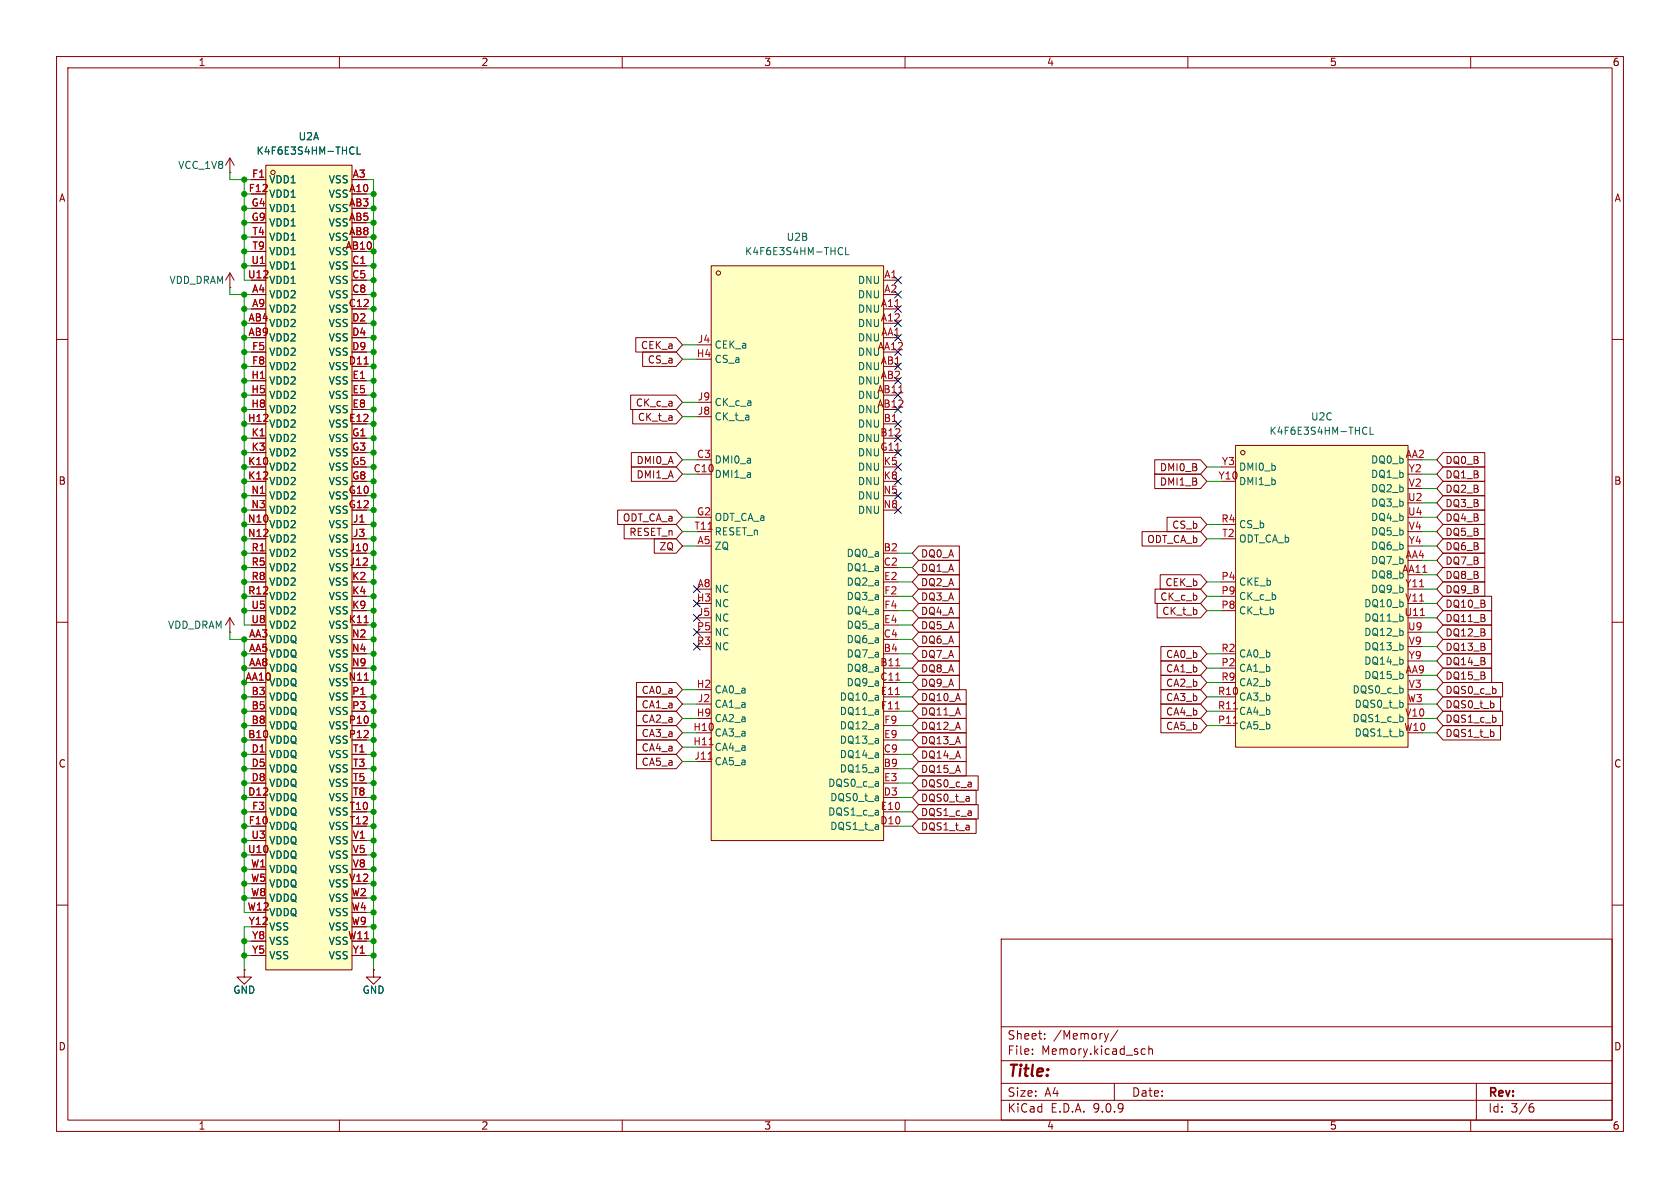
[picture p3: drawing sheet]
<svg xmlns="http://www.w3.org/2000/svg" width="297mm" height="210mm" viewBox="0 0 297 210" stroke-linecap="round" stroke-linejoin="round" font-family="sans-serif">
<g fill="none" stroke="#840000" stroke-width=".18">
<path d="M10 10h277v190h-277zM12 12h273v186h-273zM60 10v2M110 10v2M160 10v2M210 10v2M260 10v2M10 60h2M285 60h2M10 110h2M285 110h2M10 160h2"/>
<path d="M177 166h108v32h-108zM285 160h2M60 198v2M110 198v2M160 198v2M177 194.5h108M177 191.5h108M177 187.5h108M177 181.5h108M182.5 186.3v.1M182.5 185.5v.1M184.7 183.6v.1"/>
<path d="M184.7 182.8v.1M196 182.7l-.4 1M197 191.5v3M197.6 182.1l-1.3 2M202 185.4l.5 .1M202.5 186.3l-.5 .1M203.1 185.5l.2-.1 .4 .1v.9M203.1 184.9v1.5M210 198v2M260 198v2M261 191.5v6.5M270.6 195.7h.4l.2 .3-.1 .5-.5 .1"/>
<path d="M271 195.1l-.4 .1"/>
</g>
<path d="M47 29.2h15.2v142.3h-15.2z" fill="#ffffc2"/>
<g fill="none" stroke="#840000" stroke-width=".18">
<path d="M44.4 31.8h2.6M47 29.2h15.2v142.3h-15.2zM40.6 50.8h.1M40.6 48.3l-.7 1.2M40.6 48.3l.8 1.2M40.6 48.3v2.5M44.4 47h2.6M62.2 47h2.6M44.4 67.3h2.6M44.4 77.5h2.6M62.2 67.3h2.6M44.4 87.6h2.6"/>
<path d="M44.4 97.8h2.6M62.2 92.7h2.6M62.2 95.3h2.6M44.4 133.4h2.6M62.2 133.4h2.6M62.2 123.2h2.6M62.2 148.6h2.6M62.2 168.9h2.6"/>
<circle cx="48.3" cy="30.5" r=".38"/>
</g>
<path d="M64.4 64.4h.7M64.4 110.1h.7M64.4 120.2h.7" fill="none" stroke="#a90000" stroke-width=".18"/>
<path d="M62.4 26l.2 .1M62.6 27.1l-.2 .1M63.1 26v1.2h.6" fill="none" stroke="#006464" stroke-width=".18"/>
<path d="M125.7 47h30.5v101.6h-30.5z" fill="#ffffc2"/>
<g fill="none" stroke="#840000" stroke-width=".18">
<path d="M125.7 47h30.5v101.6h-30.5zM156.2 49.5h2.5M123.2 61h2.5M123.2 71.1h2.5M123.2 73.7h2.5M156.2 74.9h2.5M40.6 111.8h.1M40.6 109.2l-.7 1.3M40.6 109.2l.8 1.3M40.6 109.2v2.6M123.2 109.2h2.5M123.2 124.5h2.5"/>
<path d="M66 171.5v1.2h1.3l-1.3 1.3-1.2-1.3h1.2M66 171.5h.1"/>
<circle cx="127" cy="48.3" r=".38"/>
</g>
<path d="M158.9 69.4h.7M158.4 117.7h.7M125.2 134.2h.7M125.4 131.7h.7M158.3 125.3h.7M158.3 122.8h.7M158.4 120.2h.7" fill="none" stroke="#a90000" stroke-width=".18"/>
<path d="M148.7 43.8l.3 .1M149 44.9l-.3 .1M149.5 43.8v1.2h.6" fill="none" stroke="#006464" stroke-width=".18"/>
<path d="M218.4 78.7h30.5v53.4h-30.5z" fill="#ffffc2"/>
<g fill="none" stroke="#840000" stroke-width=".18">
<path d="M40.6 30.5h.1M40.6 27.9l.8 1.3M40.6 27.9l-.7 1.3M40.6 27.9v2.6M44.4 31.8h2.6M44.4 47h2.6M62.2 47h2.6M112.4 59.7h7.1l1.1 1.3-1.1 1.2h-7.1zM44.4 67.3h2.6M44.4 77.5h2.6M62.2 67.3h2.6M111.5 69.8h8l1.1 1.3-1.1 1.3h-8z"/>
<path d="M111.9 72.4h7.6l1.1 1.3-1.1 1.2h-7.6zM113.6 62.2h5.9l1.1 1.3-1.1 1.3h-5.9zM218.4 78.7h30.5v53.4h-30.5zM44.4 87.6h2.6M44.4 97.8h2.6M62.2 92.7h2.6M62.2 95.3h2.6M109.2 90.2h10.3l1.1 1.2-1.1 1.3h-10.3zM110.3 92.7h9.2l1.1 1.3-1.1 1.3h-9.2zM111.6 80h7.9l1.1 1.3-1.1 1.3h-7.9zM111.6 82.5h7.9l1.1 1.3-1.1 1.3h-7.9zM115.7 95.2h3.8l1.1 1.3-1.1 1.3h-3.8z"/>
<path d="M162.4 99.1h7.2v2.5h-7.2l-1.1-1.3zM162.4 96.5h7.2v2.6h-7.2l-1.1-1.3zM201.9 94h10.3l1.2 1.3-1.2 1.2h-10.3zM204.1 83.8h8.1l1.2 1.3-1.2 1.3h-8.1zM204.1 81.3h8.1l1.2 1.3-1.2 1.2h-8.1zM206.3 91.4h5.9l1.2 1.3-1.2 1.3h-5.9zM255.1 82.5h7.4v2.6h-7.4l-1.1-1.3zM255.1 92.7h7.4v2.6h-7.4l-1.1-1.3zM255.1 95.2h7.4v2.6h-7.4l-1.1-1.3zM255.1 87.6h7.4v2.6h-7.4l-1.1-1.3zM255.1 90.2h7.4v2.5h-7.4l-1.1-1.3zM255.1 85.1h7.4v2.5h-7.4l-1.1-1.2z"/>
<path d="M255.1 80h7.4v2.6h-7.4l-1.1-1.3zM255.1 97.8h7.4v2.5h-7.4l-1.1-1.2zM162.4 106.7h7.2v2.5h-7.2l-1.1-1.2zM162.4 109.2h7.2v2.6h-7.2l-1.1-1.3zM162.4 101.6h7.2v2.5h-7.2l-1.1-1.2zM162.4 104.1h7.2v2.6h-7.2l-1.1-1.3zM162.4 116.8h7.2v2.6h-7.2l-1.1-1.3zM162.4 111.8h7.2v2.5h-7.2l-1.1-1.3zM162.4 114.3h7.2v2.5h-7.2l-1.1-1.2zM162.4 119.4h7.2v2.5h-7.2l-1.1-1.2zM204.2 104.1h8l1.2 1.3-1.2 1.3h-8zM204.6 106.7h7.6l1.2 1.3-1.2 1.2h-7.6z"/>
<path d="M205.1 101.6h7.1l1.2 1.3-1.2 1.2h-7.1zM205.2 114.3h7l1.2 1.3-1.2 1.2h-7zM205.2 116.8h7l1.2 1.3-1.2 1.3h-7zM205.2 119.4h7l1.2 1.3-1.2 1.2h-7zM255.1 115.6h8.6v2.5h-8.6l-1.1-1.3zM255.1 113h8.6v2.6h-8.6l-1.1-1.3zM255.1 110.5h8.6v2.5h-8.6l-1.1-1.2zM255.1 100.3h7.4v2.6h-7.4l-1.1-1.3zM255.1 102.9h7.4v2.5h-7.4l-1.1-1.3zM255.1 107.9h8.6v2.6h-8.6l-1.1-1.3zM255.1 118.1h8.6v2.6h-8.6l-1.1-1.3zM255.1 105.4h8.6v2.6h-8.6l-1.1-1.3z"/>
<path d="M44.4 133.4h2.6M62.2 133.4h2.6M62.2 123.2h2.6M112.5 128.3h7l1.1 1.2-1.1 1.3h-7zM112.5 133.3h7l1.1 1.3-1.1 1.3h-7zM112.5 130.8h7l1.1 1.3-1.1 1.3h-7zM112.5 120.6h7l1.1 1.3-1.1 1.3h-7zM112.5 123.2h7l1.1 1.3-1.1 1.2h-7zM112.5 125.7h7l1.1 1.3-1.1 1.3h-7zM162.4 137.2h10.5v2.5h-10.5l-1.1-1.3zM162.4 139.7h10.2v2.5h-10.2l-1.1-1.2zM162.4 132.1h8.4v2.5h-8.4l-1.1-1.2z"/>
<path d="M162.4 124.5h8.4v2.5h-8.4l-1.1-1.3zM162.4 129.5h8.4v2.6h-8.4l-1.1-1.3zM162.4 127h8.4v2.5h-8.4l-1.1-1.2zM162.4 134.6h8.4v2.6h-8.4l-1.1-1.3zM162.4 121.9h8.4v2.6h-8.4l-1.1-1.3zM205.2 124.5h7l1.2 1.2-1.2 1.3h-7zM205.2 121.9h7l1.2 1.3-1.2 1.3h-7zM205.2 127h7l1.2 1.3-1.2 1.2h-7zM255.1 120.6h10.5v2.6h-10.5l-1.1-1.3zM255.1 125.7h10.5v2.6h-10.5l-1.1-1.3zM255.1 128.3h10.2v2.5h-10.2l-1.1-1.3zM255.1 123.2h10.2v2.5h-10.2l-1.1-1.2z"/>
<path d="M62.2 148.6h2.6M162.4 142.2h10.5v2.6h-10.5l-1.1-1.3zM162.4 144.8h10.2v2.5h-10.2l-1.1-1.2zM43.2 171.5v1.2h1.2l-1.2 1.3-1.3-1.3h1.3M43.2 171.5h.1M62.2 168.9h2.6M66 171.5h.1"/>
<circle cx="219.7" cy="80" r=".38"/>
</g>
<path d="M64.4 64.4h.7M64.4 110.1h.7M251.1 108.8h.7M64.4 120.2h.7M218 125.3h.8M218 127.9h.8" fill="none" stroke="#a90000" stroke-width=".18"/>
<path d="M62.4 26l.2 .1M62.6 27.1l-.2 .1M63.1 26v1.2h.6M241.4 75.5l.3 .1M241.7 76.7l-.3 .1M242.2 75.5v1.3h.6" fill="none" stroke="#006464" stroke-width=".18"/>
<g fill="none" stroke="#009600" stroke-width=".18">
<path d="M40.6 30.5v1.3h3.8M43.2 31.8v17.7h1.2M43.2 34.3h1.2M43.2 36.8h1.2M43.2 39.4h1.2M64.8 31.8h1.2v139.7M64.8 34.3h1.2M64.8 36.8h1.2M64.8 39.4h1.2M40.6 50.8v1.3h3.8M43.2 59.7h1.2M43.2 52.1v58.4h1.2"/>
<path d="M43.2 41.9h1.2M43.2 47h1.2M43.2 44.5h1.2M43.2 54.6h1.2M43.2 57.2h1.2M64.8 59.7h1.2M64.8 52.1h1.2M64.8 49.5h1.2M64.8 41.9h1.2M64.8 47h1.2M64.8 44.5h1.2M64.8 54.6h1.2"/>
<path d="M64.8 57.2h1.2M43.2 72.4h1.2M43.2 74.9h1.2M43.2 77.5h1.2M43.2 69.9h1.2M43.2 62.2h1.2M43.2 64.8h1.2M43.2 67.3h1.2M64.8 72.4h1.2M64.8 74.9h1.2M64.8 77.5h1.2M64.8 69.9h1.2"/>
<path d="M64.8 62.2h1.2M64.8 64.8h1.2M64.8 67.3h1.2M120.6 73.7h2.6M120.6 63.5h2.6M120.6 61h2.6M120.6 71.1h2.6M43.2 92.7h1.2M43.2 90.2h1.2M43.2 87.6h1.2M43.2 85.1h1.2M43.2 97.8h1.2"/>
<path d="M43.2 95.3h1.2M43.2 82.6h1.2M43.2 80h1.2M64.8 92.7h1.2M64.8 90.2h1.2M64.8 87.6h1.2M64.8 85.1h1.2M64.8 97.8h1.2M64.8 95.3h1.2M64.8 82.6h1.2M64.8 80h1.2M120.6 94h2.6"/>
<path d="M120.6 91.4h2.6M120.6 96.5h2.6M120.6 83.8h2.6M120.6 81.3h2.6M158.7 97.8h2.6M213.4 92.7h2.5M213.4 85.1h2.5M213.4 95.3h2.5M213.4 82.6h2.5M251.5 94h2.5M251.5 91.4h2.5M251.5 86.4h2.5"/>
<path d="M251.5 99.1h2.5M251.5 96.5h2.5M251.5 88.9h2.5M251.5 83.8h2.5M251.5 81.3h2.5M40.6 111.8v1.2h3.8M43.2 115.6h1.2M43.2 113v48.3M43.2 100.3h1.2M43.2 105.4h1.2M43.2 102.9h1.2M43.2 108h1.2"/>
<path d="M43.2 118.1h1.2M64.8 115.6h1.2M64.8 100.3h1.2M64.8 105.4h1.2M64.8 102.9h1.2M64.8 110.5h1.2M64.8 108h1.2M64.8 118.1h1.2M64.8 113h1.2M158.7 115.6h2.6M158.7 100.3h2.6M158.7 105.4h2.6"/>
<path d="M158.7 102.9h2.6M158.7 110.5h2.6M158.7 108h2.6M158.7 118.1h2.6M158.7 113h2.6M213.4 115.6h2.5M213.4 105.4h2.5M213.4 102.9h2.5M213.4 108h2.5M213.4 118.1h2.5M251.5 101.6h2.5M251.5 116.8h2.5"/>
<path d="M251.5 114.3h2.5M251.5 104.1h2.5M251.5 119.4h2.5M251.5 106.7h2.5M251.5 111.8h2.5M251.5 109.2h2.5M43.2 135.9h1.2M43.2 133.4h1.2M43.2 123.2h1.2M43.2 138.4h1.2M43.2 125.7h1.2M43.2 128.3h1.2"/>
<path d="M43.2 130.8h1.2M64.8 135.9h1.2M64.8 133.4h1.2M64.8 123.2h1.2M64.8 138.4h1.2M64.8 125.7h1.2M64.8 128.3h1.2M64.8 120.7h1.2M64.8 130.8h1.2M120.6 132.1h2.6M120.6 129.5h2.6M120.6 134.6h2.6"/>
<path d="M120.6 124.5h2.6M120.6 127h2.6M120.6 121.9h2.6M158.7 135.9h2.6M158.7 133.4h2.6M158.7 123.2h2.6M158.7 138.4h2.6M158.7 125.7h2.6M158.7 128.3h2.6M158.7 120.7h2.6M158.7 130.8h2.6M213.4 123.2h2.5"/>
<path d="M213.4 125.7h2.5M213.4 128.3h2.5M213.4 120.7h2.5M251.5 129.5h2.5M251.5 124.5h2.5M251.5 127h2.5M251.5 121.9h2.5M43.2 141h1.2M43.2 146.1h1.2M43.2 143.5h1.2M43.2 151.1h1.2M43.2 153.7h1.2"/>
<path d="M43.2 156.2h1.2M43.2 158.8h1.2M43.2 148.6h1.2M64.8 141h1.2M64.8 146.1h1.2M64.8 143.5h1.2M64.8 151.1h1.2M64.8 153.7h1.2M64.8 156.2h1.2M64.8 158.8h1.2M64.8 148.6h1.2M158.7 141h2.6"/>
<path d="M158.7 146.1h2.6M158.7 143.5h2.6M43.2 166.4h1.2M43.2 168.9h1.2M44.4 163.8h-1.2v7.7M64.8 166.4h1.2M64.8 163.8h1.2M64.8 168.9h1.2M64.8 161.3h1.2"/>
</g>
<g fill="none" stroke="#000084" stroke-width=".18">
<path d="M158.1 51.5l1.3 1.2M158.1 54l1.3 1.2M158.1 56.5l1.3 1.3M158.1 59.1l1.3 1.2M158.1 48.9l1.3 1.2M159.4 51.5l-1.3 1.2M159.4 54l-1.3 1.2M159.4 56.5l-1.3 1.3M159.4 59.1l-1.3 1.2M159.4 48.9l-1.3 1.2M158.1 61.6l1.3 1.2M158.1 69.2l1.3 1.3"/>
<path d="M158.1 64.2l1.3 1.2M158.1 66.7l1.3 1.2M158.1 71.8l1.3 1.2M158.1 74.3l1.3 1.2M158.1 76.9l1.3 1.2M158.1 79.4l1.3 1.2M159.4 61.6l-1.3 1.2M159.4 69.2l-1.3 1.3M159.4 64.2l-1.3 1.2M159.4 66.7l-1.3 1.2M159.4 71.8l-1.3 1.2M159.4 74.3l-1.3 1.2"/>
<path d="M159.4 76.9l-1.3 1.2M159.4 79.4l-1.3 1.2M158.1 89.6l1.3 1.2M158.1 81.9l1.3 1.3M158.1 87l1.3 1.2M158.1 84.5l1.3 1.2M159.4 89.6l-1.3 1.2M159.4 81.9l-1.3 1.3M159.4 87l-1.3 1.2M159.4 84.5l-1.3 1.2M122.6 111.2l1.2 1.2M122.6 108.6l1.2 1.2"/>
<path d="M122.6 106.1l1.2 1.2M122.6 113.7l1.2 1.2M122.6 103.5l1.2 1.2M123.8 111.2l-1.2 1.2M123.8 108.6l-1.2 1.2M123.8 106.1l-1.2 1.2M123.8 113.7l-1.2 1.2M123.8 103.5l-1.2 1.2"/>
</g>
<g fill="#009600" stroke="#009600" stroke-width=".18">
<circle cx="43.2" cy="102.9" r=".46"/>
<circle cx="43.2" cy="100.3" r=".46"/>
<circle cx="43.2" cy="108" r=".46"/>
<circle cx="43.2" cy="105.4" r=".46"/>
<circle cx="43.2" cy="90.2" r=".46"/>
<circle cx="43.2" cy="87.6" r=".46"/>
<circle cx="43.2" cy="95.3" r=".46"/>
<circle cx="43.2" cy="92.7" r=".46"/>
<circle cx="43.2" cy="97.8" r=".46"/>
<circle cx="66" cy="166.4" r=".46"/>
<circle cx="66" cy="163.8" r=".46"/>
<circle cx="66" cy="151.1" r=".46"/>
<circle cx="66" cy="156.2" r=".46"/>
<circle cx="66" cy="153.7" r=".46"/>
<circle cx="66" cy="148.6" r=".46"/>
<circle cx="66" cy="146.1" r=".46"/>
<circle cx="66" cy="161.3" r=".46"/>
<circle cx="66" cy="158.8" r=".46"/>
<circle cx="66" cy="143.5" r=".46"/>
<circle cx="66" cy="168.9" r=".46"/>
<circle cx="43.2" cy="44.5" r=".46"/>
<circle cx="43.2" cy="47" r=".46"/>
<circle cx="43.2" cy="31.8" r=".46"/>
<circle cx="43.2" cy="39.4" r=".46"/>
<circle cx="43.2" cy="41.9" r=".46"/>
<circle cx="66" cy="36.8" r=".46"/>
<circle cx="66" cy="39.4" r=".46"/>
<circle cx="43.2" cy="36.8" r=".46"/>
<circle cx="43.2" cy="34.3" r=".46"/>
<circle cx="66" cy="34.3" r=".46"/>
<circle cx="43.2" cy="52.1" r=".46"/>
<circle cx="43.2" cy="72.4" r=".46"/>
<circle cx="43.2" cy="77.5" r=".46"/>
<circle cx="43.2" cy="74.9" r=".46"/>
<circle cx="66" cy="64.8" r=".46"/>
<circle cx="66" cy="67.3" r=".46"/>
<circle cx="43.2" cy="64.8" r=".46"/>
<circle cx="43.2" cy="62.2" r=".46"/>
<circle cx="43.2" cy="85.1" r=".46"/>
<circle cx="43.2" cy="82.6" r=".46"/>
<circle cx="66" cy="72.4" r=".46"/>
<circle cx="66" cy="69.9" r=".46"/>
<circle cx="43.2" cy="69.9" r=".46"/>
<circle cx="43.2" cy="67.3" r=".46"/>
<circle cx="43.2" cy="80" r=".46"/>
<circle cx="43.2" cy="123.2" r=".46"/>
<circle cx="43.2" cy="133.4" r=".46"/>
<circle cx="43.2" cy="138.4" r=".46"/>
<circle cx="43.2" cy="135.9" r=".46"/>
<circle cx="43.2" cy="120.7" r=".46"/>
<circle cx="43.2" cy="118.1" r=".46"/>
<circle cx="43.2" cy="130.8" r=".46"/>
<circle cx="43.2" cy="128.3" r=".46"/>
<circle cx="43.2" cy="115.6" r=".46"/>
<circle cx="43.2" cy="113" r=".46"/>
<circle cx="43.2" cy="125.7" r=".46"/>
<circle cx="43.2" cy="158.8" r=".46"/>
<circle cx="43.2" cy="153.7" r=".46"/>
<circle cx="43.2" cy="148.6" r=".46"/>
<circle cx="43.2" cy="151.1" r=".46"/>
<circle cx="43.2" cy="146.1" r=".46"/>
<circle cx="43.2" cy="143.5" r=".46"/>
<circle cx="43.2" cy="141" r=".46"/>
<circle cx="43.2" cy="166.4" r=".46"/>
<circle cx="43.2" cy="156.2" r=".46"/>
<circle cx="43.2" cy="168.9" r=".46"/>
<circle cx="66" cy="49.5" r=".46"/>
<circle cx="66" cy="52.1" r=".46"/>
<circle cx="66" cy="54.6" r=".46"/>
<circle cx="66" cy="41.9" r=".46"/>
<circle cx="66" cy="44.5" r=".46"/>
<circle cx="66" cy="47" r=".46"/>
<circle cx="43.2" cy="54.6" r=".46"/>
<circle cx="43.2" cy="57.2" r=".46"/>
<circle cx="66" cy="59.7" r=".46"/>
<circle cx="66" cy="57.2" r=".46"/>
<circle cx="43.2" cy="59.7" r=".46"/>
<circle cx="66" cy="105.4" r=".46"/>
<circle cx="66" cy="102.9" r=".46"/>
<circle cx="66" cy="108" r=".46"/>
<circle cx="66" cy="110.5" r=".46"/>
<circle cx="66" cy="141" r=".46"/>
<circle cx="66" cy="138.4" r=".46"/>
<circle cx="66" cy="118.1" r=".46"/>
<circle cx="66" cy="120.7" r=".46"/>
<circle cx="66" cy="115.6" r=".46"/>
<circle cx="66" cy="113" r=".46"/>
<circle cx="66" cy="128.3" r=".46"/>
<circle cx="66" cy="130.8" r=".46"/>
<circle cx="66" cy="133.4" r=".46"/>
<circle cx="66" cy="135.9" r=".46"/>
<circle cx="66" cy="123.2" r=".46"/>
<circle cx="66" cy="125.7" r=".46"/>
<circle cx="66" cy="90.2" r=".46"/>
<circle cx="66" cy="87.6" r=".46"/>
<circle cx="66" cy="92.7" r=".46"/>
<circle cx="66" cy="95.3" r=".46"/>
<circle cx="66" cy="85.1" r=".46"/>
<circle cx="66" cy="97.8" r=".46"/>
<circle cx="66" cy="100.3" r=".46"/>
<circle cx="66" cy="74.9" r=".46"/>
<circle cx="66" cy="80" r=".46"/>
<circle cx="66" cy="77.5" r=".46"/>
<circle cx="66" cy="82.6" r=".46"/>
<circle cx="66" cy="62.2" r=".46"/>
</g>
<text font-size="2.8" fill="#840000" x="178" y="190.9">Title:</text>
<g font-size="2.1" fill="#840000">
<text x="178" y="184">Sheet:</text>
<text x="186.2" y="184">/Memory/</text>
<text x="178" y="186.7">File:</text>
<text x="184.1" y="186.7">Memory.kicad_sch</text>
<text x="178" y="196.9">KiCad</text>
<text x="178" y="194.1">Size:</text>
<text x="184.7" y="194.1">A4</text>
<text x="185.7" y="196.9">E.D.A.</text>
<text x="193.3" y="196.9">9.0.9</text>
<text x="200" y="194.1">Date:</text>
<text x="263" y="194.3">Rev:</text>
<text x="263" y="196.9">Id:</text>
<text x="267.1" y="196.9">3/6</text>
</g>
<g font-size="1.8" fill="#840000">
<text x="35" y="11.9">1</text>
<text x="85" y="11.9">2</text>
<text x="135" y="11.9">3</text>
<text x="185" y="11.9">4</text>
<text x="235" y="11.9">5</text>
<text x="285" y="11.9">6</text>
<text x="10.3" y="35.9">A</text>
<text x="285.3" y="35.9">A</text>
<text x="113.2" y="61.9">CEK_a</text>
<text x="114.4" y="64.5">CS_a</text>
<text x="112.3" y="72.1">CK_c_a</text>
<text x="112.7" y="74.6">CK_t_a</text>
<text x="112.4" y="82.2">DMI0_A</text>
<text x="205" y="83.5">DMI0_B</text>
<text x="255.4" y="82.2">DQ0_B</text>
<text x="10.3" y="85.9">B</text>
<text x="112.4" y="84.8">DMI1_A</text>
<text x="205" y="86">DMI1_B</text>
<text x="255.4" y="84.8">DQ1_B</text>
<text x="255.4" y="89.9">DQ3_B</text>
<text x="255.4" y="87.3">DQ2_B</text>
<text x="285.3" y="85.9">B</text>
<text x="110" y="92.4">ODT_CA_a</text>
<text x="111.2" y="94.9">RESET_n</text>
<text x="207.1" y="93.7">CS_b</text>
<text x="255.4" y="94.9">DQ5_B</text>
<text x="255.4" y="92.4">DQ4_B</text>
<text x="116.5" y="97.5">ZQ</text>
<text x="162.7" y="101.3">DQ1_A</text>
<text x="162.7" y="98.7">DQ0_A</text>
<text x="202.7" y="96.2">ODT_CA_b</text>
<text x="255.4" y="97.5">DQ6_B</text>
<text x="255.4" y="100">DQ7_B</text>
<text x="162.7" y="103.8">DQ2_A</text>
<text x="162.7" y="106.4">DQ3_A</text>
<text x="205" y="106.4">CK_c_b</text>
<text x="205.9" y="103.8">CEK_b</text>
<text x="255.4" y="102.6">DQ8_B</text>
<text x="255.4" y="105.1">DQ9_B</text>
<text x="255.4" y="107.6">DQ10_B</text>
<text x="162.7" y="108.9">DQ4_A</text>
<text x="162.7" y="111.4">DQ5_A</text>
<text x="162.7" y="114">DQ6_A</text>
<text x="205.4" y="108.9">CK_t_b</text>
<text x="255.4" y="112.7">DQ12_B</text>
<text x="255.4" y="110.2">DQ11_B</text>
<text x="162.7" y="119.1">DQ8_A</text>
<text x="162.7" y="116.5">DQ7_A</text>
<text x="206" y="116.5">CA0_b</text>
<text x="206" y="119.1">CA1_b</text>
<text x="255.4" y="117.8">DQ14_B</text>
<text x="255.4" y="115.3">DQ13_B</text>
<text x="113.3" y="122.9">CA0_a</text>
<text x="113.3" y="125.4">CA1_a</text>
<text x="162.7" y="121.6">DQ9_A</text>
<text x="162.7" y="124.1">DQ10_A</text>
<text x="206" y="124.1">CA3_b</text>
<text x="206" y="121.6">CA2_b</text>
<text x="255.4" y="122.9">DQS0_c_b</text>
<text x="255.4" y="120.3">DQ15_B</text>
<text x="255.4" y="125.4">DQS0_t_b</text>
<text x="113.3" y="130.5">CA3_a</text>
<text x="113.3" y="128">CA2_a</text>
<text x="162.7" y="126.7">DQ11_A</text>
<text x="162.7" y="131.8">DQ13_A</text>
<text x="162.7" y="129.2">DQ12_A</text>
<text x="206" y="126.7">CA4_b</text>
<text x="206" y="129.2">CA5_b</text>
<text x="255.4" y="128">DQS1_c_b</text>
<text x="255.4" y="130.5">DQS1_t_b</text>
<text x="10.3" y="135.9">C</text>
<text x="113.3" y="135.6">CA5_a</text>
<text x="113.3" y="133">CA4_a</text>
<text x="162.7" y="134.3">DQ14_A</text>
<text x="162.7" y="136.8">DQ15_A</text>
<text x="285.3" y="135.9">C</text>
<text x="162.7" y="139.4">DQS0_c_a</text>
<text x="162.7" y="141.9">DQS0_t_a</text>
<text x="162.7" y="144.5">DQS1_c_a</text>
<text x="162.7" y="147">DQS1_t_a</text>
<text x="10.3" y="185.9">D</text>
<text x="285.3" y="185.9">D</text>
<text x="35" y="199.9">1</text>
<text x="85" y="199.9">2</text>
<text x="135" y="199.9">3</text>
<text x="185" y="199.9">4</text>
<text x="235" y="199.9">5</text>
<text x="285" y="199.9">6</text>
</g>
<g font-size="1.8" fill="#006464">
<text x="45.3" y="27.5">K4F6E3S4HM-THCL</text>
<text x="52.7" y="25">U2A</text>
<text x="31.4" y="30.1">VCC_1V8</text>
<text x="47.5" y="32.6">VDD1</text>
<text x="47.5" y="35.2">VDD1</text>
<text x="58" y="32.6">VSS</text>
<text x="58" y="35.2">VSS</text>
<text x="47.5" y="37.7">VDD1</text>
<text x="47.5" y="40.2">VDD1</text>
<text x="58" y="37.7">VSS</text>
<text x="58" y="40.2">VSS</text>
<text x="47.5" y="42.8">VDD1</text>
<text x="47.5" y="45.3">VDD1</text>
<text x="47.5" y="47.9">VDD1</text>
<text x="58" y="42.8">VSS</text>
<text x="58" y="47.9">VSS</text>
<text x="131.6" y="45.3">K4F6E3S4HM-THCL</text>
<text x="139" y="42.8">U2B</text>
<text x="29.9" y="50.4">VDD_DRAM</text>
<text x="47.5" y="50.4">VDD1</text>
<text x="47.5" y="52.9">VDD2</text>
<text x="58" y="50.4">VSS</text>
<text x="58" y="52.9">VSS</text>
<text x="151.6" y="50.4">DNU</text>
<text x="151.6" y="52.9">DNU</text>
<text x="47.5" y="55.5">VDD2</text>
<text x="47.5" y="58">VDD2</text>
<text x="58" y="55.5">VSS</text>
<text x="58" y="58">VSS</text>
<text x="151.6" y="55.5">DNU</text>
<text x="151.6" y="58">DNU</text>
<text x="47.5" y="60.6">VDD2</text>
<text x="47.5" y="63.1">VDD2</text>
<text x="47.5" y="65.6">VDD2</text>
<text x="58" y="60.6">VSS</text>
<text x="58" y="63.1">VSS</text>
<text x="58" y="65.6">VSS</text>
<text x="126.2" y="61.8">CEK_a</text>
<text x="126.2" y="64.4">CS_a</text>
<text x="151.6" y="60.6">DNU</text>
<text x="151.6" y="63.1">DNU</text>
<text x="151.6" y="65.6">DNU</text>
<text x="47.5" y="68.2">VDD2</text>
<text x="47.5" y="70.7">VDD2</text>
<text x="58" y="68.2">VSS</text>
<text x="58" y="70.7">VSS</text>
<text x="126.2" y="72">CK_c_a</text>
<text x="151.6" y="68.2">DNU</text>
<text x="151.6" y="70.7">DNU</text>
<text x="47.5" y="73.3">VDD2</text>
<text x="47.5" y="75.8">VDD2</text>
<text x="58" y="73.3">VSS</text>
<text x="58" y="75.8">VSS</text>
<text x="126.2" y="74.5">CK_t_a</text>
<text x="151.6" y="73.3">DNU</text>
<text x="151.6" y="75.8">DNU</text>
<text x="224.3" y="77.1">K4F6E3S4HM-THCL</text>
<text x="231.7" y="74.5">U2C</text>
<text x="47.5" y="78.3">VDD2</text>
<text x="47.5" y="80.9">VDD2</text>
<text x="47.5" y="83.4">VDD2</text>
<text x="58" y="78.3">VSS</text>
<text x="58" y="80.9">VSS</text>
<text x="58" y="83.4">VSS</text>
<text x="126.2" y="82.1">DMI0_a</text>
<text x="151.6" y="78.3">DNU</text>
<text x="151.6" y="80.9">DNU</text>
<text x="151.6" y="83.4">DNU</text>
<text x="218.9" y="83.4">DMI0_b</text>
<text x="242.3" y="82.1">DQ0_b</text>
<text x="47.5" y="86">VDD2</text>
<text x="47.5" y="88.5">VDD2</text>
<text x="58" y="86">VSS</text>
<text x="58" y="88.5">VSS</text>
<text x="126.2" y="84.7">DMI1_a</text>
<text x="151.6" y="86">DNU</text>
<text x="151.6" y="88.5">DNU</text>
<text x="218.9" y="86">DMI1_b</text>
<text x="242.3" y="84.7">DQ1_b</text>
<text x="242.3" y="87.2">DQ2_b</text>
<text x="242.3" y="89.8">DQ3_b</text>
<text x="47.5" y="91">VDD2</text>
<text x="47.5" y="93.6">VDD2</text>
<text x="58" y="91">VSS</text>
<text x="58" y="93.6">VSS</text>
<text x="126.2" y="92.3">ODT_CA_a</text>
<text x="126.2" y="94.8">RESET_n</text>
<text x="151.6" y="91">DNU</text>
<text x="218.9" y="93.6">CS_b</text>
<text x="242.3" y="92.3">DQ4_b</text>
<text x="242.3" y="94.8">DQ5_b</text>
<text x="47.5" y="96.1">VDD2</text>
<text x="47.5" y="98.7">VDD2</text>
<text x="47.5" y="101.2">VDD2</text>
<text x="58" y="96.1">VSS</text>
<text x="58" y="98.7">VSS</text>
<text x="58" y="101.2">VSS</text>
<text x="126.2" y="97.4">ZQ</text>
<text x="149.6" y="98.7">DQ0_a</text>
<text x="149.6" y="101.2">DQ1_a</text>
<text x="218.9" y="96.1">ODT_CA_b</text>
<text x="242.3" y="97.4">DQ6_b</text>
<text x="242.3" y="99.9">DQ7_b</text>
<text x="47.5" y="103.7">VDD2</text>
<text x="47.5" y="106.3">VDD2</text>
<text x="58" y="103.7">VSS</text>
<text x="58" y="106.3">VSS</text>
<text x="126.2" y="105">NC</text>
<text x="126.2" y="107.5">NC</text>
<text x="149.6" y="103.7">DQ2_a</text>
<text x="149.6" y="106.3">DQ3_a</text>
<text x="218.9" y="103.7">CKE_b</text>
<text x="218.9" y="106.3">CK_c_b</text>
<text x="241.1" y="107.5">DQ10_b</text>
<text x="242.3" y="102.5">DQ8_b</text>
<text x="242.3" y="105">DQ9_b</text>
<text x="29.6" y="111.4">VDD_DRAM</text>
<text x="47.5" y="108.8">VDD2</text>
<text x="47.5" y="111.4">VDD2</text>
<text x="47.5" y="113.9">VDDQ</text>
<text x="58" y="108.8">VSS</text>
<text x="58" y="111.4">VSS</text>
<text x="58" y="113.9">VSS</text>
<text x="126.2" y="110.1">NC</text>
<text x="126.2" y="112.6">NC</text>
<text x="149.6" y="108.8">DQ4_a</text>
<text x="149.6" y="111.4">DQ5_a</text>
<text x="149.6" y="113.9">DQ6_a</text>
<text x="218.9" y="108.8">CK_t_b</text>
<text x="241.1" y="110.1">DQ11_b</text>
<text x="241.1" y="112.6">DQ12_b</text>
<text x="47.5" y="116.4">VDDQ</text>
<text x="47.5" y="119">VDDQ</text>
<text x="58" y="116.4">VSS</text>
<text x="58" y="119">VSS</text>
<text x="126.2" y="115.2">NC</text>
<text x="149.6" y="116.4">DQ7_a</text>
<text x="149.6" y="119">DQ8_a</text>
<text x="218.9" y="116.4">CA0_b</text>
<text x="218.9" y="119">CA1_b</text>
<text x="241.1" y="115.2">DQ13_b</text>
<text x="241.1" y="117.7">DQ14_b</text>
<text x="47.5" y="121.5">VDDQ</text>
<text x="47.5" y="124.1">VDDQ</text>
<text x="58" y="121.5">VSS</text>
<text x="58" y="124.1">VSS</text>
<text x="126.2" y="122.8">CA0_a</text>
<text x="126.2" y="125.3">CA1_a</text>
<text x="148.4" y="124.1">DQ10_a</text>
<text x="149.6" y="121.5">DQ9_a</text>
<text x="218.9" y="121.5">CA2_b</text>
<text x="218.9" y="124.1">CA3_b</text>
<text x="239" y="122.8">DQS0_c_b</text>
<text x="239.4" y="125.3">DQS0_t_b</text>
<text x="241.1" y="120.2">DQ15_b</text>
<text x="47.5" y="126.6">VDDQ</text>
<text x="47.5" y="129.1">VDDQ</text>
<text x="47.5" y="131.7">VDDQ</text>
<text x="58" y="126.6">VSS</text>
<text x="58" y="129.1">VSS</text>
<text x="58" y="131.7">VSS</text>
<text x="126.2" y="127.9">CA2_a</text>
<text x="126.2" y="130.4">CA3_a</text>
<text x="148.4" y="126.6">DQ11_a</text>
<text x="148.4" y="129.1">DQ12_a</text>
<text x="148.4" y="131.7">DQ13_a</text>
<text x="218.9" y="126.6">CA4_b</text>
<text x="218.9" y="129.1">CA5_b</text>
<text x="239" y="127.9">DQS1_c_b</text>
<text x="239.4" y="130.4">DQS1_t_b</text>
<text x="47.5" y="134.2">VDDQ</text>
<text x="47.5" y="136.8">VDDQ</text>
<text x="58" y="134.2">VSS</text>
<text x="58" y="136.8">VSS</text>
<text x="126.2" y="132.9">CA4_a</text>
<text x="126.2" y="135.5">CA5_a</text>
<text x="148.4" y="134.2">DQ14_a</text>
<text x="148.4" y="136.8">DQ15_a</text>
<text x="47.5" y="139.3">VDDQ</text>
<text x="47.5" y="141.8">VDDQ</text>
<text x="58" y="139.3">VSS</text>
<text x="58" y="141.8">VSS</text>
<text x="146.3" y="139.3">DQS0_c_a</text>
<text x="146.7" y="141.8">DQS0_t_a</text>
<text x="47.5" y="144.4">VDDQ</text>
<text x="47.5" y="146.9">VDDQ</text>
<text x="47.5" y="149.5">VDDQ</text>
<text x="58" y="144.4">VSS</text>
<text x="58" y="146.9">VSS</text>
<text x="58" y="149.5">VSS</text>
<text x="146.3" y="144.4">DQS1_c_a</text>
<text x="146.7" y="146.9">DQS1_t_a</text>
<text x="47.5" y="152">VDDQ</text>
<text x="47.5" y="154.5">VDDQ</text>
<text x="58" y="152">VSS</text>
<text x="58" y="154.5">VSS</text>
<text x="47.5" y="157.1">VDDQ</text>
<text x="47.5" y="159.6">VDDQ</text>
<text x="58" y="157.1">VSS</text>
<text x="58" y="159.6">VSS</text>
<text x="47.5" y="162.2">VDDQ</text>
<text x="47.5" y="164.7">VSS</text>
<text x="47.5" y="167.2">VSS</text>
<text x="58" y="162.2">VSS</text>
<text x="58" y="164.7">VSS</text>
<text x="58" y="167.2">VSS</text>
<text x="47.5" y="169.8">VSS</text>
<text x="58" y="169.8">VSS</text>
<text x="41.1" y="175.9">GND</text>
<text x="64" y="175.9">GND</text>
</g>
<g font-size="1.8" fill="#a90000">
<text x="43.9" y="34">F12</text>
<text x="44.5" y="31.5">F1</text>
<text x="61.6" y="34">A10</text>
<text x="62.2" y="31.5">A3</text>
<text x="44.4" y="36.6">G4</text>
<text x="44.4" y="39.1">G9</text>
<text x="44.5" y="41.7">T4</text>
<text x="61.6" y="36.6">AB3</text>
<text x="61.6" y="39.1">AB5</text>
<text x="61.6" y="41.7">AB8</text>
<text x="44.3" y="46.7">U1</text>
<text x="44.5" y="44.2">T9</text>
<text x="58" y="45.3">VSS</text>
<text x="61" y="44.2">AB10</text>
<text x="62.2" y="46.7">C1</text>
<text x="43.7" y="49.3">U12</text>
<text x="44.5" y="51.8">A4</text>
<text x="62.2" y="49.3">C5</text>
<text x="62.2" y="51.8">C8</text>
<text x="156.2" y="49.3">A1</text>
<text x="156.2" y="51.8">A2</text>
<text x="43.8" y="56.9">AB4</text>
<text x="43.8" y="59.4">AB9</text>
<text x="44.5" y="54.4">A9</text>
<text x="61.6" y="54.4">C12</text>
<text x="62.2" y="56.9">D2</text>
<text x="62.2" y="59.4">D4</text>
<text x="155.6" y="54.4">A11</text>
<text x="155.6" y="56.9">A12</text>
<text x="155.7" y="59.4">AA1</text>
<text x="44.5" y="62">F5</text>
<text x="44.5" y="64.5">F8</text>
<text x="61.6" y="64.5">D11</text>
<text x="62.2" y="62">D9</text>
<text x="123.1" y="63.2">H4</text>
<text x="123.3" y="60.7">J4</text>
<text x="155.1" y="62">AA12</text>
<text x="155.6" y="64.5">AB1</text>
<text x="44.3" y="67.1">H1</text>
<text x="44.3" y="69.6">H5</text>
<text x="62.2" y="67.1">E1</text>
<text x="62.2" y="69.6">E5</text>
<text x="123.3" y="70.9">J9</text>
<text x="155" y="69.6">AB11</text>
<text x="155.6" y="67.1">AB2</text>
<text x="43.7" y="74.7">H12</text>
<text x="44.3" y="72.1">H8</text>
<text x="44.4" y="77.2">K1</text>
<text x="61.6" y="74.7">E12</text>
<text x="62.2" y="77.2">G1</text>
<text x="62.2" y="72.1">E8</text>
<text x="123.3" y="73.4">J8</text>
<text x="155" y="72.1">AB12</text>
<text x="155.5" y="77.2">B12</text>
<text x="156.1" y="74.7">B1</text>
<text x="43.8" y="82.3">K10</text>
<text x="44.4" y="79.8">K3</text>
<text x="62.2" y="79.8">G3</text>
<text x="62.2" y="82.3">G5</text>
<text x="122.5" y="83.6">C10</text>
<text x="123.1" y="81">C3</text>
<text x="155.5" y="79.8">G11</text>
<text x="156.1" y="82.3">K5</text>
<text x="215.9" y="82.3">Y3</text>
<text x="248.4" y="81">AA2</text>
<text x="248.9" y="83.6">Y2</text>
<text x="43.8" y="84.8">K12</text>
<text x="44.3" y="87.4">N1</text>
<text x="44.3" y="89.9">N3</text>
<text x="61.6" y="87.4">G10</text>
<text x="61.6" y="89.9">G12</text>
<text x="62.2" y="84.8">G8</text>
<text x="156.1" y="87.4">N5</text>
<text x="156.1" y="89.9">N8</text>
<text x="156.1" y="84.8">K8</text>
<text x="215.3" y="84.8">Y10</text>
<text x="248.8" y="88.6">U2</text>
<text x="248.9" y="86.1">V2</text>
<text x="43.7" y="92.5">N10</text>
<text x="43.7" y="95">N12</text>
<text x="62.3" y="92.5">J1</text>
<text x="62.3" y="95">J3</text>
<text x="122.7" y="93.7">T11</text>
<text x="123.1" y="91.2">G2</text>
<text x="215.8" y="92.5">R4</text>
<text x="216" y="95">T2</text>
<text x="248.8" y="91.2">U4</text>
<text x="248.9" y="93.7">V4</text>
<text x="44.4" y="97.5">R1</text>
<text x="44.4" y="100.1">R5</text>
<text x="61.7" y="97.5">J10</text>
<text x="61.7" y="100.1">J12</text>
<text x="123.2" y="96.3">A5</text>
<text x="156.1" y="97.5">B2</text>
<text x="156.1" y="100.1">C2</text>
<text x="247.8" y="101.3">AA11</text>
<text x="248.4" y="98.8">AA4</text>
<text x="248.9" y="96.3">Y4</text>
<text x="43.8" y="105.2">R12</text>
<text x="44.3" y="107.7">U5</text>
<text x="44.4" y="102.6">R8</text>
<text x="62.2" y="102.6">K2</text>
<text x="62.2" y="105.2">K4</text>
<text x="62.2" y="107.7">K9</text>
<text x="123.1" y="106.4">H3</text>
<text x="123.2" y="103.9">A8</text>
<text x="156.2" y="102.6">E2</text>
<text x="156.2" y="105.2">F2</text>
<text x="156.2" y="107.7">F4</text>
<text x="215.8" y="102.6">P4</text>
<text x="215.8" y="105.2">P9</text>
<text x="215.8" y="107.7">P8</text>
<text x="248.3" y="103.9">Y11</text>
<text x="248.3" y="106.4">V11</text>
<text x="43.9" y="112.8">AA3</text>
<text x="44.3" y="110.2">U8</text>
<text x="61.6" y="110.2">K11</text>
<text x="62.1" y="112.8">N2</text>
<text x="123.1" y="111.5">P5</text>
<text x="123.3" y="109">J5</text>
<text x="156.1" y="112.8">C4</text>
<text x="156.2" y="110.2">E4</text>
<text x="248.2" y="109">U11</text>
<text x="248.8" y="111.5">U9</text>
<text x="43.9" y="115.3">AA5</text>
<text x="43.9" y="117.9">AA8</text>
<text x="62.1" y="115.3">N4</text>
<text x="62.1" y="117.9">N9</text>
<text x="123.1" y="114">R3</text>
<text x="155.5" y="117.9">B11</text>
<text x="156.1" y="115.3">B4</text>
<text x="215.8" y="115.3">R2</text>
<text x="215.8" y="117.9">P2</text>
<text x="248.4" y="119.1">AA9</text>
<text x="248.9" y="114">V9</text>
<text x="248.9" y="116.6">Y9</text>
<text x="43.3" y="120.4">AA10</text>
<text x="44.4" y="122.9">B3</text>
<text x="44.4" y="125.5">B5</text>
<text x="61.5" y="120.4">N11</text>
<text x="62.2" y="122.9">P1</text>
<text x="62.2" y="125.5">P3</text>
<text x="123.1" y="121.7">H2</text>
<text x="123.3" y="124.2">J2</text>
<text x="155.5" y="120.4">C11</text>
<text x="155.6" y="122.9">E11</text>
<text x="155.6" y="125.5">F11</text>
<text x="215.2" y="122.9">R10</text>
<text x="215.2" y="125.5">R11</text>
<text x="215.8" y="120.4">R9</text>
<text x="248.8" y="124.2">W3</text>
<text x="248.9" y="121.7">V3</text>
<text x="43.8" y="130.6">B10</text>
<text x="44.4" y="128">B8</text>
<text x="61.6" y="128">P10</text>
<text x="61.6" y="130.6">P12</text>
<text x="122.5" y="129.3">H10</text>
<text x="122.5" y="131.8">H11</text>
<text x="123.1" y="126.7">H9</text>
<text x="156.2" y="130.6">E9</text>
<text x="156.2" y="128">F9</text>
<text x="215.2" y="128">P11</text>
<text x="248.2" y="129.3">W10</text>
<text x="248.3" y="126.7">V10</text>
<text x="44.4" y="133.1">D1</text>
<text x="44.4" y="135.6">D5</text>
<text x="62.3" y="133.1">T1</text>
<text x="62.3" y="135.6">T3</text>
<text x="122.7" y="134.4">J11</text>
<text x="156.1" y="133.1">C9</text>
<text x="156.1" y="135.6">B9</text>
<text x="43.8" y="140.7">D12</text>
<text x="44.4" y="138.2">D8</text>
<text x="44.5" y="143.3">F3</text>
<text x="61.7" y="143.3">T10</text>
<text x="62.3" y="138.2">T5</text>
<text x="62.3" y="140.7">T8</text>
<text x="155.6" y="143.3">E10</text>
<text x="156.1" y="140.7">D3</text>
<text x="156.2" y="138.2">E3</text>
<text x="43.9" y="145.8">F10</text>
<text x="44.3" y="148.3">U3</text>
<text x="61.7" y="145.8">T12</text>
<text x="62.2" y="148.3">V1</text>
<text x="155.5" y="145.8">D10</text>
<text x="43.7" y="150.9">U10</text>
<text x="44.3" y="153.4">W1</text>
<text x="44.3" y="156">W5</text>
<text x="61.6" y="156">V12</text>
<text x="62.2" y="150.9">V5</text>
<text x="62.2" y="153.4">V8</text>
<text x="43.7" y="161">W12</text>
<text x="44.3" y="158.5">W8</text>
<text x="62.1" y="158.5">W2</text>
<text x="62.1" y="161">W4</text>
<text x="43.9" y="163.6">Y12</text>
<text x="44.5" y="166.1">Y8</text>
<text x="61.5" y="166.1">W11</text>
<text x="62.1" y="163.6">W9</text>
<text x="44.5" y="168.7">Y5</text>
<text x="62.2" y="168.7">Y1</text>
</g>
</svg>
